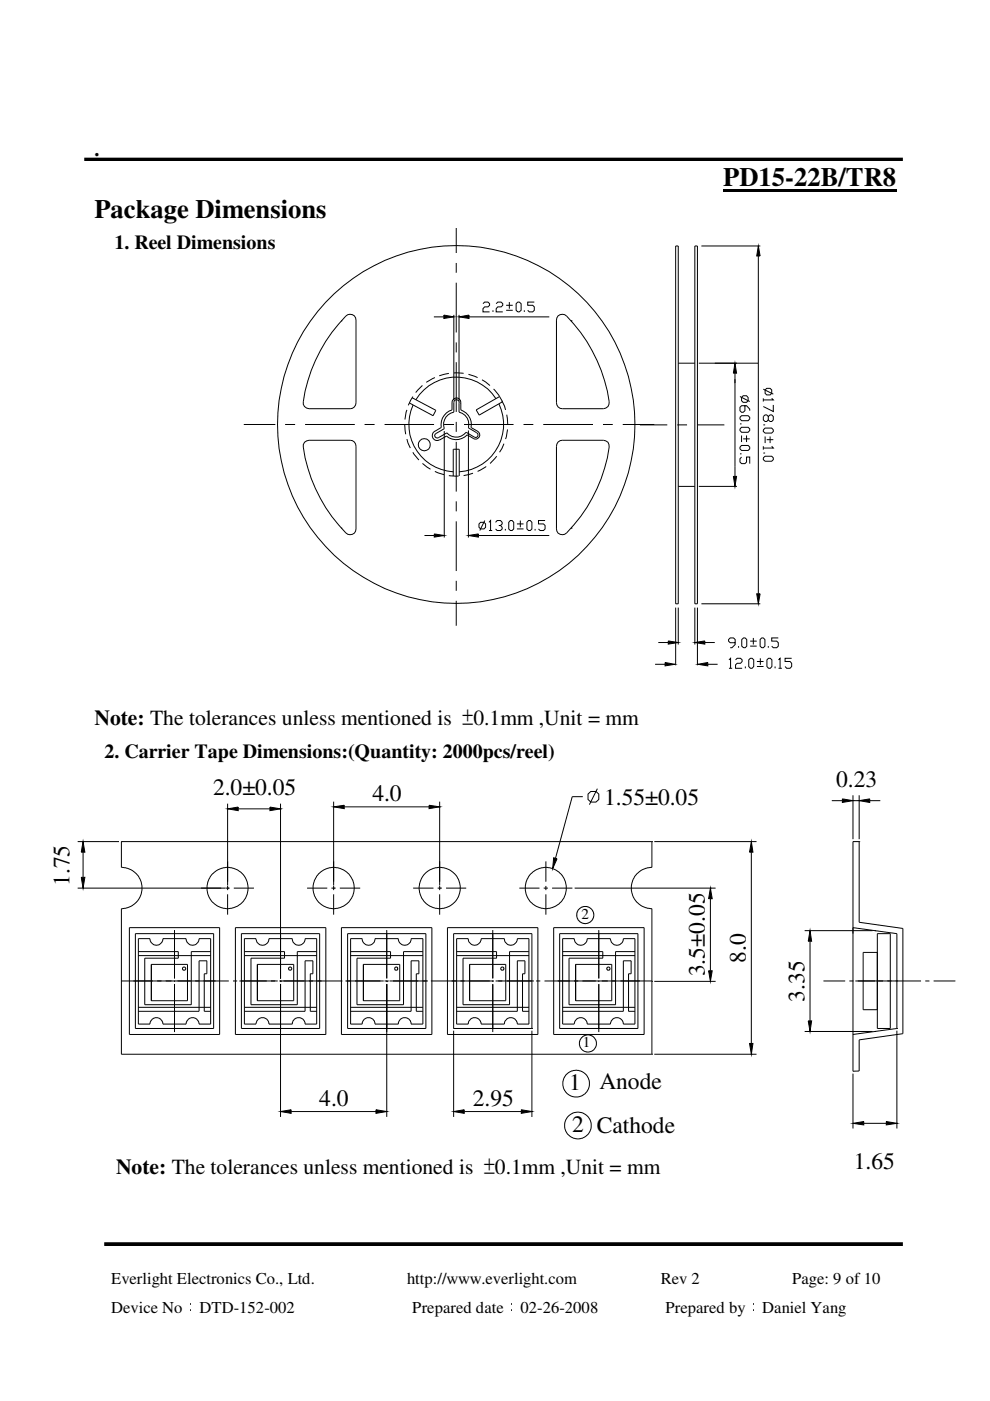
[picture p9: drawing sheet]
<svg xmlns="http://www.w3.org/2000/svg" width="210mm" height="297mm" viewBox="0 0 210 297" stroke-linecap="round" stroke-linejoin="round" font-family="sans-serif">
<path d="M22.1 263.8h169.3" fill="none" stroke="#000" stroke-width=".79" stroke-linecap="butt"/>
<path d="M45.4 40.1h135.5v103.9h-135.5z" fill="#fff"/>
<g fill="none" stroke="#000" stroke-width=".21">
<path d="M96.7 48.3v5.3M96.7 55.8v2M96.7 59.9v10.6M143.3 52.2h.5v75.8h-.5zM147.3 52.2h.6v75.8h-.6zM148.7 52.2h12.5M160.8 52.2l.4 2.1h-.8zM160.8 54.3v71.6M72.3 68h.1M73.3 67a1.25 1.25 0 0 1 1.4-.3 1.25 1.25 0 0 1 .8 1.2v17.5a1.23 1.23 0 0 1-1.2 1.3h-8.8a1.25 1.25 0 0 1-1.2-1.5 32.8 32.8 0 0 1 9-18.2zM92 67.2h2.1M94.1 66.8l2.1 .4-2.1 .3z"/>
<path d="M95.2 79.2l-2.1 .5M96.2 79.1l2.1 .1M96.2 66.8v18M96.7 72.6v2.1M96.7 76.8v10.5M97.3 67.2l2.1-.4v.7zM97.3 66.8v18.2M99.3 79.4l2 .7M99.4 67.2h17.1M102.4 64.4l.3-.3h.8l.3 .3v.3l-.3 .4h-.8l-.3 .3v.7h1.4M104.5 65.8v.3M105.2 64.4l.3-.3h.8l.3 .3v.3l-.3 .4h-.8l-.3 .3v.7h1.4"/>
<path d="M107.3 65.8h1.4M107.3 64.7h1.4M108 64.1v1.3M109.4 64.4l.4-.3h.3l.4 .3v1.4l-.4 .3h-.3l-.4-.3zM111.2 65.8v.3M113.3 64.1h-1.4v.6h1l.4 .4v.7l-.4 .3h-.7l-.3-.3M118.3 67a1.33 1.33 0 0 1 1.8 0 33 33 0 0 1 9.1 18.2 1.25 1.25 0 0 1-1.3 1.5h-8.7a1.23 1.23 0 0 1-1.2-1.3v-17.5zM121.1 68h.1M143.8 77h3.5M148.2 77h12.5M155.8 77l.4 2.1h-.7zM155.8 79.1v21.9"/>
<path d="M51.7 90h6.7M60.5 90h2.1M64.6 93.8l.9-.5h8.8a1.23 1.23 0 0 1 1.2 1.3v17.5a1.25 1.25 0 0 1-.8 1.2 1.25 1.25 0 0 1-1.4-.3 32.1 32.1 0 0 1-9-18.7zM64.7 90h10.5M77.3 90h2.1M81.5 90h10.5M85.8 90l.2 2.1M86.3 86.9l-.4 2M86.3 93.1l.7 1.9M87.4 84.3l5 2.7-.6 1.1-5-2.7M87.5 84.1l-.9 1.8M87.5 95.9l1.3 1.6"/>
<path d="M87.6 85.9a10 10 0 0 0 8.5 14.1M89.6 81.7l-1.5 1.5M89.6 98.3l1.7 1.2M92.2 91.4a1.07 1.07 0 0 0-.4 1.5 1.07 1.07 0 0 0 1.5 .4l1.4-.8a3.2 3.2 0 0 0 4.4-.3l1.3 .8M92.2 80.1l-1.8 1M92.2 99.9l1.9 .7M93 92.8h.1M94.1 90h2.2M94.2 91.4v22.6M95.8 85.3v1.6a3.3 3.3 0 0 0-2.2 3.7l-1.4 .8M95.8 85.4a.94 .94 0 0 1 1.1-1 .94 .94 0 0 1 .8 1.2M96.4 84.8a.6 .6 0 0 1 .7 .1 .6 .6 0 0 1 .2 .6v1.9a2.67 2.67 0 0 1 2 3.3l1.7 1a.57 .57 0 0 1 .1 1h-.6l-1.7-1a2.64 2.64 0 0 1-4.1 .1l-1.7 1a.53 .53 0 0 1-.7-.1 .53 .53 0 0 1-.1-.6l2-1.2a2.7 2.7 0 0 1 2-3.5v-2.1z"/>
<path d="M96.7 89.5v2.1M96.7 93.7v10.5M97.7 85.5v1.4a3.3 3.3 0 0 1 2.2 3.7l1.4 .8M98.4 90h10.5M99.3 91.3v22.7M101 86.9l4.9-2.8 .7 1.1-5 2.8zM101.2 91.4a.9 .9 0 0 1 .4 1.3 .9 .9 0 0 1-1.3 .3M102.2 80.5l1.7 1.2M103.1 98.9l-1.8 1M104.6 82.5l1.3 1.6M105.2 84.5a10 10 0 0 0-17 .3M105.3 96.7l-1.4 1.6"/>
<path d="M105.8 85.6a10.1 10.1 0 0 1-8.4 14.4M106.4 85l.8 1.9M106.8 94.1l-.9 1.8M107.4 87.9l.3 2.1M107.6 91.1l-.4 2M107.7 90h.1M111 90h2.1M115.2 90h10.5M118.3 93.7l.9-.4h8.7a1.19 1.19 0 0 1 1.3 1.5 32 32 0 0 1-9.5 18.5 1.25 1.25 0 0 1-1.7-1.2v-17.5zM127.8 90h2.1M132 90h6.7M135.7 90.1h5.8"/>
<path d="M143.6 90.1h2.1M147.8 90.1h5.8M156.9 88.5l.3-.4h1.4l.4 .4v.3l-.4 .4h-1.4l-.3-.4zM156.9 90.9l.3-.3h1.4l.4 .3v.4l-.4 .4h-1.4l-.3-.4zM156.9 94.8l.3-.4h1.4l.4 .4v.4l-.4 .3h-1.4l-.3-.3zM156.9 84.1l2.1 1M156.9 89.9h.3M156.9 96.2h.3M157.2 96.9l-.3 .4v.7l.3 .3h.7l.4-.3v-1.1h.7v1.4M157.2 92.3v1.4M157.6 83.9h.7l.3 .4v.7l-.3 .3h-.7l-.4-.3v-.7zM157.6 93h1.4"/>
<path d="M157.9 86v1.1l-.3 .3h-.4l-.3-.3v-.7l.3-.4h1.1l.7 .7v.4M158.3 92.3v1.4M161.8 91.1l.4-.3h1.4l.4 .3v.4l-.4 .3h-1.4l-.4-.3zM161.8 97.1l.4-.4h1.4l.4 .4v.4l-.4 .3h-1.4l-.4-.3zM161.8 90.1h.4M161.8 82.5l2.2 1.1M161.8 84.5v.6M161.8 94.6v.7M161.8 96.1h.4M162.2 82.7l.4-.4h.7l.3 .4v.7l-.3 .3h-.7l-.4-.3zM162.2 92.5v1.4M162.6 93.2h1.4"/>
<path d="M162.9 88.3l.4-.3h.3l.4 .3v.7l-.4 .4h-.3l-.4-.4v-.7l-.3-.3h-.4l-.4 .3v.7l.4 .4h.4l.3-.4M163.3 92.5v1.4M163.6 84.5l.4 .3h-2.2M163.6 94.6l.4 .4h-2.2M164 85.9v1.3l-2.2-1M72.3 112h.1M90 113.5h2.1M92.1 113.2l2.1 .3-2.1 .4zM95.2 100.8l2 .1M96.1 100.9v-5.7h1.3v5.7M96.7 106.3v2.1M96.7 110.5v10.6"/>
<path d="M99.3 113.5l2.1-.3v.7zM100.3 100.3l-2 .5M101.4 113.5h15.1M101.6 111.1l.3-.4h.7l.4 .4v.7l-.4 .3h-.7l-.3-.3zM102.8 110.4l-1.1 2.1M103.7 110.7l.3-.3v2.1M103.7 112.5h.7M105.1 110.7l.3-.3h.7l.4 .3v.4l-.4 .3h-.4M106.1 111.4l.4 .4v.3l-.4 .4h-.7l-.3-.4M107.1 112.1v.4M108.2 110.4h.4l.3 .3v1.4l-.3 .4h-.4l-.3-.4v-1.4zM109.6 112.1h1.4"/>
<path d="M109.6 111.1h1.4M110.3 110.4v1.4M112.1 110.4h.3l.4 .3v1.4l-.4 .4h-.3l-.4-.4v-1.4zM113.5 112.1v.4M115.6 110.4h-1.4v.7h1l.4 .3v.7l-.4 .4h-.7l-.3-.4M121.1 112h.1M143.8 103.1h3.5M148.2 103.1h8.1M155.5 101h.7l-.4 2.1zM96.7 123.1v2.2M96.7 127.4v5.3M139.6 136.2h2.1"/>
<path d="M141.7 135.9l2.1 .3-2.1 .4zM143.3 128.8v12.3M143.8 128.8v7.9M147.3 136.2l2.1-.3v.7zM147.3 128.8v7.9M147.9 128.8v12.3M148.7 128h12.5M149.4 136.2h2.2M154.6 139.9l.3-.3v2.1M155.9 136.3h-1.1l-.3-.4v-.3l.3-.3h.7l.4 .3v1.1l-.7 .6h-.4M156 139.9l.3-.3h.7l.4 .3v.4l-.4 .3h-.7l-.3 .4v.7h1.4M156.6 137v.3"/>
<path d="M157.3 135.6l.3-.3h.4l.3 .3v1.4l-.3 .3h-.4l-.3-.3zM158.7 139.9l.4-.3h.4l.3 .3v1.4l-.3 .4h-.4l-.4-.4zM159 137h1.4M159 135.9h1.4M159.7 135.3v1.4M160.4 125.9h.8l-.4 2.1zM161.2 135.6l.3-.3h.3l.4 .3v1.4l-.4 .3h-.3l-.3-.3zM161.2 139.6v1.4M162.6 139.9l.3-.3h.4l.4 .3v1.4l-.4 .4h-.4l-.3-.4zM162.9 137v.3M165 135.3h-1.4v.6h1.1l.3 .4v.7l-.3 .3h-.7l-.4-.3M165.1 139.9l.3-.3v2.1"/>
<path d="M167.9 139.6h-1.4v.7h1l.4 .3v.7l-.4 .4h-.7l-.3-.4M138.9 140.8h2.1M141 140.5l2.1 .3-2.1 .4zM148 140.8l2.1-.3v.7zM150.1 140.8h2M154.6 141.7h.6M158 141.3v.4M160.5 141.3h1.4M160.5 140.3h1.4M164.3 141.3v.4M165.1 141.7h.7"/>
<circle cx="89.9" cy="94.3" r="1.28"/>
<circle cx="96.7" cy="90" r="37.9"/>
</g>
<path d="M160.8 52.2l.4 2.1h-.8zM94.1 66.8l2.1 .4-2.1 .3zM97.3 67.2l2.1-.4v.7zM155.8 77l.4 2.1h-.7zM92.1 113.2l2.1 .3-2.1 .4zM99.3 113.5l2.1-.3v.7zM155.5 101h.7l-.4 2.1zM141.7 135.9l2.1 .3-2.1 .4zM147.3 136.2l2.1-.3v.7zM160.4 125.9h.8l-.4 2.1zM141 140.5l2.1 .3-2.1 .4zM148 140.8l2.1-.3v.7z" fill="#000"/>
<path d="M7.4 158h201v94.9h-201z" fill="#fff"/>
<path d="M7.3 158v94.9M208.4 158v94.9" fill="none" stroke="#fff" stroke-width=".21"/>
<g fill="none" stroke="#000" stroke-width=".21">
<path d="M16.5 178.4h8.7M17.6 178.4l.4 2.3h-.8zM25.7 178.4v5.5a4.4 4.4 0 0 1 4.4 3.9v.9a4.5 4.5 0 0 1-4.4 4v30.8h112.5M25.7 178.4h.1M25.7 178.4h112.5M48.3 171.5l2.2-.4v.8zM48.3 170.4v17.3M50.5 171.5h6.7M57.2 171.1l2.3 .4-2.3 .4zM59.5 171.5h.1M59.5 170.4v37.1M70.7 171.1l2.3-.4v.7z"/>
<path d="M70.7 170v17.7M73 171.1h18M91 170.7l2.2 .4-2.2 .3zM93.2 171.1h.1M93.2 170v17.7M123.6 168.9h-2.3l-3.5 13.1M124.7 168.4l.6-.6h1.1l.6 .6v1.1l-.6 .6h-1.1l-.6-.6zM126.7 167.2l-1.7 3.4M138.2 178.4v5.5a4.4 4.4 0 0 0-4.3 3.9v.9a4.5 4.5 0 0 0 4.3 4v30.8M138.2 178.4h.1M138.7 178.4h21.7M159.3 178.4l.3 2.3h-.7z"/>
<path d="M176.4 169.8h2.2M178.6 169.4l2.2 .4-2.2 .3zM180.8 168.6v9.3M180.8 169.8h1.4M182.2 169.8l2.2-.4v.7zM182.2 178.4h.1M182.2 169.8h.1M182.2 178.4h-1.4v48.7M182.2 168.6v9.3M182.2 178.4v17.1l9.2 1.3v22.4l-9.2 1.3v6.6h-1.4M184.4 169.8h2.2M16.5 188.3h32.2"/>
<path d="M17.2 186h.8l-.4 2.3zM17.6 188.3h.1M17.6 180.7v5.3M27.4 196.7h19.2v22.6h-19.2zM28.7 198h16.6v20.1h-16.6zM29.3 199h2.5a1.38 1.38 0 0 0 1.4 1.4 1.38 1.38 0 0 0 1.3-1.4h5a1.38 1.38 0 0 0 1.3 1.4 1.38 1.38 0 0 0 1.4-1.4h2.5v18.1h-2.5l-.2-.7-.3-.4-.6-.2h-.5l-.6 .2-.5 .7v.4h-5l-.2-.7-.3-.4-.6-.2h-.5l-.6 .2-.5 .7v.4h-2.5zM37 197.2v10.3M48.3 188.3h.1M48.3 187.8v.9M48.3 189.6v4.3M49.6 188.3h4.2M49.9 196.7h19.2v22.6h-19.2z"/>
<path d="M51.2 198h16.6v20.1h-16.6zM51.8 199h2.5a1.38 1.38 0 0 0 1.3 1.4 1.38 1.38 0 0 0 1.4-1.4h5a1.36 1.36 0 0 0 1.3 1.4 1.36 1.36 0 0 0 1.4-1.4h2.4v18.1h-2.4l-.1-.6-.3-.4-.7-.3h-.5l-.6 .2-.4 .4-.1 .7h-5l-.1-.6-.3-.4-.7-.3h-.5l-.6 .2-.3 .4-.2 .7h-2.5zM65.1 188.3h4.3M70.3 188.3h.9M70.7 188.3h.1M70.7 187.8v.9M70.7 189.6v4.3M72.1 188.3h4.3M72.4 196.7h19.2v22.6h-19.2zM73.7 198h16.6v20.1h-16.6zM74.3 199h2.5a1.36 1.36 0 0 0 1.3 1.4 1.36 1.36 0 0 0 1.4-1.4h5a1.36 1.36 0 0 0 1.3 1.4 1.36 1.36 0 0 0 1.4-1.4h2.5v18.1h-2.5l-.2-.7-.3-.4-.6-.2h-.5l-.7 .3-.3 .4-.1 .6h-5l-.2-.7-.3-.4-.6-.2h-.5l-.7 .3-.3 .4-.1 .6h-2.5zM82 197.2v10.3"/>
<path d="M87.6 188.3h4.3M92.8 188.3h.9M93.2 188.3h.1M93.2 187.8v.9M93.2 189.6v4.3M94.6 188.3h4.2M94.9 196.7h19.1v22.6h-19.1zM96.8 199h2.5a1.38 1.38 0 0 0 1.3 1.4 1.38 1.38 0 0 0 1.4-1.4h4.9a1.38 1.38 0 0 0 1.4 1.4 1.38 1.38 0 0 0 1.4-1.4h2.4v18.1h-2.4l-.2-.7-.4-.4-.6-.2h-.5l-.5 .2-.4 .5-.2 .6h-4.9l-.2-.7-.3-.4-.6-.2h-.5l-.6 .2-.4 .5-.1 .6h-2.5zM104.5 197.2v10.3M110.1 188.3h4.3M115.3 188.3h.9M115.7 182.6v4.3"/>
<path d="M115.7 187.8v.9M115.7 189.6v4.3M117.1 188.3h4.3M117.4 181.9l.7 .2-.9 2zM117.4 196.7h19.2v22.6h-19.2zM118.7 198h16.6v20.1h-16.6zM119.3 199h2.5a1.38 1.38 0 0 0 1.3 1.4 1.38 1.38 0 0 0 1.4-1.4h4.9a1.38 1.38 0 0 0 1.4 1.4 1.38 1.38 0 0 0 1.4-1.4h2.4v18.1h-2.4l-.3-.8-.8-.5h-.5l-.6 .2-.4 .4-.2 .7h-4.9l-.3-.9-.8-.4h-.5l-.6 .2-.3 .4-.2 .7h-2.5zM121.8 188.3h29.9M127 197.2v10.3M150.6 188.3l.4 2.2h-.8zM150.6 188.3h.1M150.6 190.5v15.3"/>
<path d="M159.3 180.7v40.5M170.6 197.3h14.4M171.7 197.3l.4 2.3h-.7zM171.7 199.6v16.9M180.9 196.7l9.3 1.3v20.1M185.5 197.3h.1M186 198h2.8v20.1h-2.8zM25.7 208h22.8M29.3 201.8h8.5v1.4h-7.1v9.8h9.9v-11.2h4.1M29.3 214.4h12.9v-10.7h1.7v2.8h-.6v7.9h1.4M29.3 202.6h15.4M29.3 213.6h15.4"/>
<path d="M32.1 204.5h7.7v7.7h-7.7zM37 207.9v.3M37 208.6v10.2M49.4 208h.9M50.8 208h8.1M51.8 201.8h8.5v1.4h-7.1v9.8h9.8v-11.2h4.1M51.8 214.4h12.9v-10.7h1.6v2.8h-.5v7.9h1.3M51.8 202.6h15.3M51.8 213.6h15.3M54.6 204.5h7.7v7.7h-7.7zM59.2 208h13.4M59.5 208h.1"/>
<path d="M59.5 208.1h.1M59.5 207.9v.3M59.5 208.6v28.2M73.2 208h8.2M74.3 201.8h8.5v1.4h-7.1v9.8h9.9v-11.2h4.1M74.3 214.4h12.9v-10.7h1.6v2.8h-.5v7.9h1.4M74.3 202.6h15.4M74.3 213.6h15.4M77 204.5h7.8v7.7h-7.8zM81.5 208h.9M82 208.1h.1M82 207.9v.3"/>
<path d="M82 208.6v28.2M82.6 208h8.1M91.4 208h13.3M96.2 218.1h.1M96.2 218.1v-20.1h16.6v20.1M96.2 218.1h16.6M96.2 218.5v18.3M96.8 201.8h8.5v1.4h-7.1v9.8h9.8v-11.2h4.1M96.8 214.4h12.9v-10.7h1.6v2.8h-.5v7.9h1.3M96.8 202.6h15.3M96.8 213.6h15.3M99.6 204.5h7.6v7.7h-7.6z"/>
<path d="M104.5 207.9v.3M104.5 208.6v10.2M105.1 208h8.1M112.8 218.1h.1M112.8 218.5v18.3M113.7 208h.9M115.4 208h22.8M119.3 201.8h8.5v1.4h-7.2v9.8h9.9v-11.2h4.1M119.3 214.4h12.9v-10.7h1.6v2.8h-.5v7.9h1.3M119.3 202.6h15.3M119.3 213.6h15.3M122 204.5h7.7v7.7h-7.7z"/>
<path d="M127 207.9v.3M127 208.6v10.2M138.2 208.1h.1M138.7 208.1h13M150.2 205.8h.8l-.4 2.3zM170.6 218.7h14.4M171.4 216.5h.7l-.4 2.2zM171.7 218.7h.1M174.6 208h4.6M180.1 208h.9M181.4 208h13.9M185.5 218.7h.1"/>
<path d="M186 201.9h-3v12.2h3M190.2 218.1h.1M190.2 218.5v20.8M190.2 218.1l-9.4 1.2M196.2 208h.9M198 208h4.6M59.5 235.7l2.2-.4v.8zM61.7 235.7h18M79.7 235.3l2.3 .4-2.3 .4zM82 235.7h.1M96.2 235.7l2.2-.4v.8zM98.4 235.7h12.1"/>
<path d="M110.5 235.3l2.3 .4-2.3 .4zM112.8 235.7h.1M138.2 223.5h.1M138.7 223.5h21.7M158.9 221.2h.7l-.3 2.3zM159.3 223.5h.1M180.8 238.2l2.3-.4v.7zM180.8 227.6v11.7M180.8 227.1h.1M183.1 238.2h4.8M187.9 237.8l2.3 .4-2.3 .3zM190.2 238.2h.1"/>
<circle cx="48.2" cy="188.3" r="4.4"/>
<circle cx="70.7" cy="188.3" r="4.4"/>
<circle cx="93.2" cy="188.3" r="4.4"/>
<circle cx="115.7" cy="188.3" r="4.4"/>
<circle cx="124.1" cy="194" r="1.81"/>
<circle cx="39" cy="205.4" r=".34"/>
<circle cx="61.5" cy="205.4" r=".33"/>
<circle cx="84" cy="205.4" r=".36"/>
<circle cx="106.5" cy="205.4" r=".35"/>
<circle cx="129" cy="205.4" r=".33"/>
<circle cx="122.1" cy="229.7" r="2.83"/>
<circle cx="122.5" cy="238.6" r="2.82"/>
<circle cx="124.6" cy="221.2" r="1.81"/>
</g>
<g fill="#000">
<path d="M48.3 171.5l2.2-.4v.8zM57.2 171.1l2.3 .4-2.3 .4zM70.7 171.1l2.3-.4v.7zM91 170.7l2.2 .4-2.2 .3zM178.6 169.4l2.2 .4-2.2 .3zM182.2 169.8l2.2-.4v.7zM17.6 178.4l.4 2.3h-.8zM17.2 186h.8l-.4 2.3zM117.4 181.9l.7 .2-.9 2zM150.6 188.3l.4 2.2h-.8zM159.3 178.4l.3 2.3h-.7zM171.7 197.3l.4 2.3h-.7z"/>
<path d="M150.2 205.8h.8l-.4 2.3zM171.4 216.5h.7l-.4 2.2zM59.5 235.7l2.2-.4v.8zM79.7 235.3l2.3 .4-2.3 .4zM96.2 235.7l2.2-.4v.8zM110.5 235.3l2.3 .4-2.3 .4zM158.9 221.2h.7l-.3 2.3zM180.8 238.2l2.3-.4v.7zM187.9 237.8l2.3 .4-2.3 .3z"/>
</g>
<path d="M153.3 40.1h36.7v.5h-36.7z" fill="#000"/>
<path d="M17.9 33.8h173.5" fill="none" stroke="#000" stroke-width=".71" stroke-linecap="butt"/>
<g font-size="5.6">
<text x="153.3" y="39.5">PD15-22B/TR8</text>
<text x="20" y="46.1">Package Dimensions</text>
</g>
<g font-size="5">
<text x="177.3" y="166.9">0.23</text>
<text x="45.2" y="168.6">2.0±0.05</text>
<text x="79" y="169.9">4.0</text>
<text x="128.1" y="170.6">1.55±0.05</text>
<text x="14.7" y="187.9" transform="rotate(-90 14.7 187.9)">1.75</text>
<text x="149.4" y="207" transform="rotate(-90 149.4 207)">3.5±0.05</text>
<text x="158.1" y="204.2" transform="rotate(-90 158.1 204.2)">8.0</text>
<text x="170.6" y="212.3" transform="rotate(-90 170.6 212.3)">3.35</text>
<text x="120.7" y="231.1">1</text>
<text x="127.1" y="230.8">Anode</text>
<text x="67.7" y="234.5">4.0</text>
<text x="100.2" y="234.5">2.95</text>
<text x="121.3" y="239.9">2 Cathode</text>
<text x="181.1" y="247.8">1.65</text>
</g>
<g font-size="4.6">
<text x="20" y="153.7">Note: The tolerances unless mentioned is ±0.1mm ,Unit = mm</text>
<text x="24.6" y="249">Note: The tolerances unless mentioned is ±0.1mm ,Unit = mm</text>
</g>
<g font-size="4.2">
<text x="20" y="33.1">.</text>
<text x="24.3" y="52.8">1. Reel Dimensions</text>
<text x="22.1" y="160.7">2. Carrier Tape Dimensions:(Quantity: 2000pcs/reel)</text>
</g>
<g font-size="3.5">
<text x="23.6" y="272.3">Everlight Electronics Co., Ltd.</text>
<text x="86.3" y="272.3">http://www.everlight.com</text>
<text x="140.1" y="272.3">Rev 2</text>
<text x="167.9" y="272.3">Page: 9 of 10</text>
<text x="23.6" y="278.3">Device No：DTD-152-002</text>
<text x="87.4" y="278.3">Prepared date：02-26-2008</text>
<text x="141.1" y="278.3">Prepared by：Daniel Yang</text>
</g>
<g font-size="3.2">
<text x="123.3" y="194.9">2</text>
<text x="123.6" y="222.1">1</text>
</g>
</svg>
